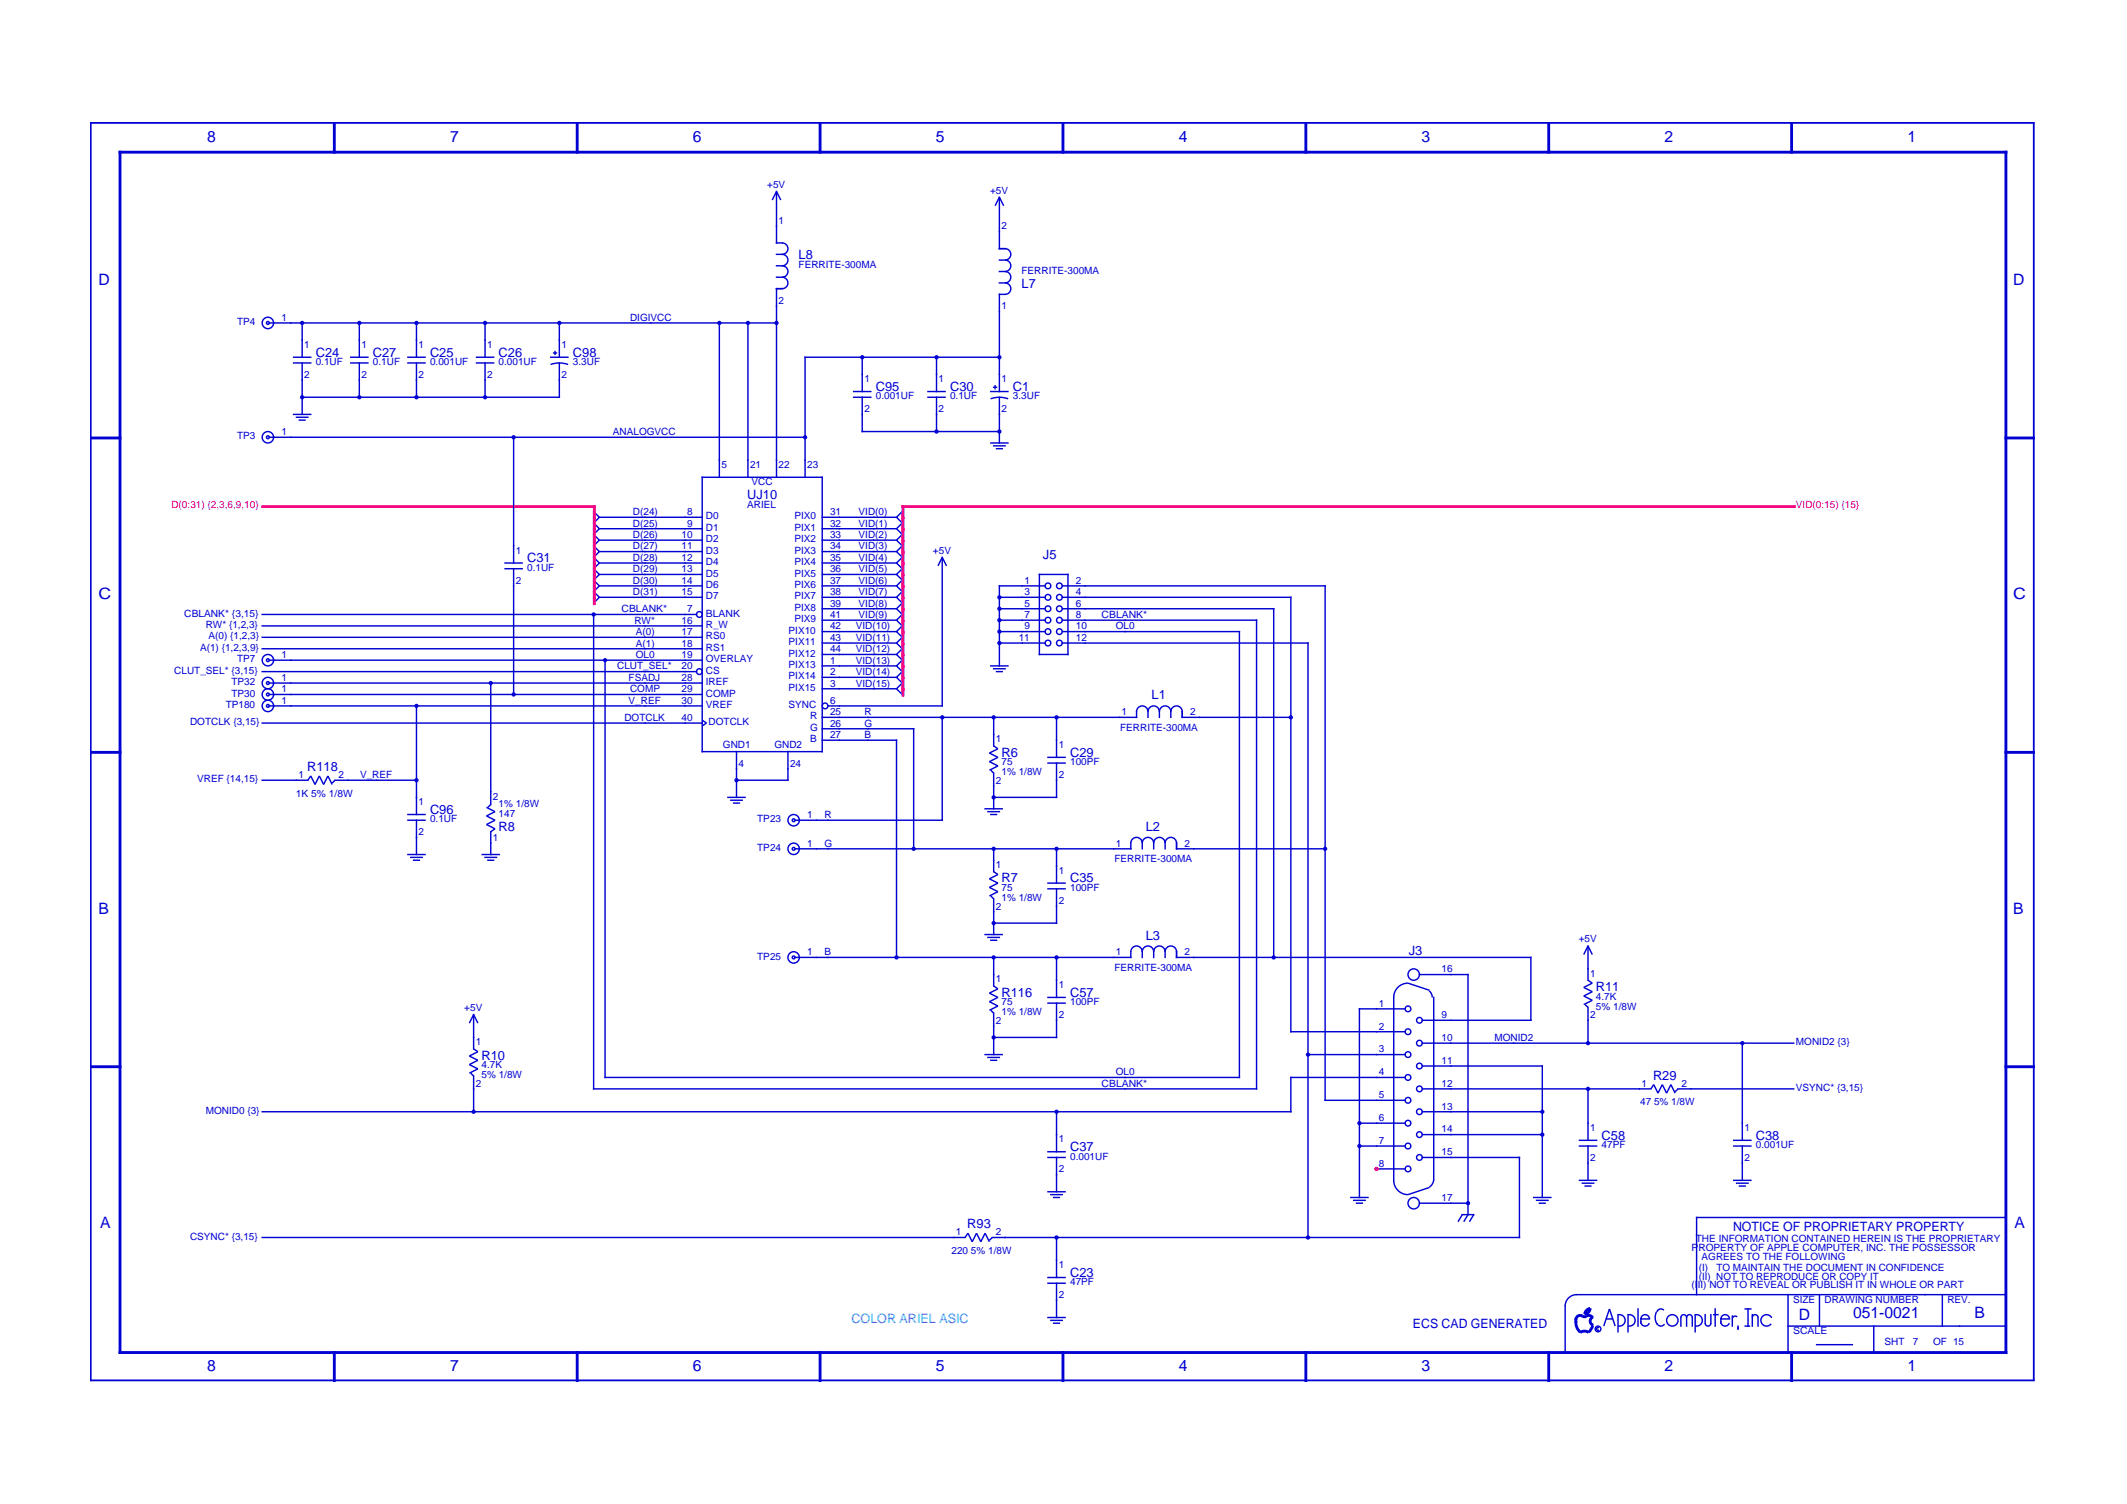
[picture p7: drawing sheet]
<svg xmlns="http://www.w3.org/2000/svg" width="420mm" height="297mm" viewBox="0 0 420 297" stroke-linecap="round" stroke-linejoin="round" font-family="sans-serif">
<path d="M17.8 24.3h384.1M17.9 24.1v248.7M401.7 24.1v248.7M17.8 272.6h384.1" fill="none" stroke="#0000d3" stroke-width=".35"/>
<g fill="none" stroke="#0000d3" stroke-width=".56">
<path d="M23.4 30.1h373.1M23.7 29.8v237.6M66 24.1v6.2M114 24.1v6.2M162 24.1v6.2M210 24.1v6.2M258 24.1v6.2M305.9 24.1v6.2M353.9 24.1v6.2M396.2 29.8v237.6M17.8 86.5h6.2M396 86.5h5.9"/>
<path d="M17.8 148.6h6.2M396 148.6h5.9M17.8 210.7h6.2M396 210.7h5.9M313.4 259.9l.7-.1 .5 .5M313.4 259.9a.81 .81 0 0 1-1.1-.1 .85 .85 0 0 0-1 .8M313.4 258.8l.7-.4a1.18 1.18 0 0 1-1.1 1.1zM23.4 267.1h373.1M66 266.8v6M114 266.8v6M162 266.8v6M210 266.8v6"/>
<path d="M258 266.8v6M305.9 266.8v6M311.3 260.3v.9M311.3 260.9a2.54 2.54 0 0 0 .9 2.2M312.1 263.2a1.41 1.41 0 0 1 1.7 0M314.6 261.8l-.3 .7-.5 .6M314.7 260.1a.85 .85 0 0 0-.6 .9 .85 .85 0 0 0 .7 .7M353.9 266.8v6"/>
</g>
<g fill="none" stroke="#0000d3" stroke-width=".28">
<path d="M152.5 39.5l.9-1.7 .8 1.7M153.4 37.7v10.4M197.4 38.8v10.4M153.2 57h1.5M153.2 54.8h1.5M153.2 52.5h1.5M153.2 50.2h1.5M153.2 48h1.5M153.4 56.9v37.5M154.5 48a1.13 1.13 0 0 1 1.1 1.1 1.13 1.13 0 0 1-1.1 1.1 1.13 1.13 0 0 1 1.1 1.2 1.13 1.13 0 0 1-1.1 1.1 1.13 1.13 0 0 1 1.1 1.1 1.13 1.13 0 0 1-1.1 1.2 1.13 1.13 0 0 1 1.1 1.1 1.13 1.13 0 0 1-1.1 1.1M196.6 40.6l.8-1.7 .9 1.7M197.3 49.1h1.4"/>
<path d="M197.3 51.4h1.4M197.3 53.6h1.4M197.3 55.9h1.4M197.3 58.1h1.4M197.4 58v19.5M198.5 49.1a1.13 1.13 0 0 1 1.2 1.1 1.13 1.13 0 0 1-1.2 1.2 1.13 1.13 0 0 1 1.2 1.1 1.13 1.13 0 0 1-1.2 1.1 1.13 1.13 0 0 1 1.2 1.2 1.13 1.13 0 0 1-1.2 1.1 1.13 1.13 0 0 1 1.2 1.1 1.13 1.13 0 0 1-1.2 1.1M53.1 63.8h100.4M57.9 70.6h3.6M57.9 71.7h3.6M59.5 78.5h51.1M59.7 63.6v7.1M59.7 71.5v10.5"/>
<path d="M69.1 70.6h3.7M69.1 71.7h3.7M71 63.6v7.1M71 71.5v7.1M80.4 70.6h3.7M80.4 71.7h3.7M82.3 63.6v7.1M82.3 71.5v7.1M94 70.6h3.6M94 71.7h3.6M95.8 63.6v7.1M95.8 71.5v7.1"/>
<path d="M108.7 70.6h3.6M108.8 72l1.7-.3 1.7 .3M109.2 69.7h.9M109.6 69.3v.8M110.5 63.6v7.1M110.5 71.5v7.1M142.1 63.6v30.8M147.7 63.6v30.8M158.9 70.6h38.7M159 70.4v24M168.5 77.3h3.7M168.5 78.5h3.7"/>
<path d="M170.3 70.4v7.1M170.3 78.3v7.1M183.2 77.3h3.6M183.2 78.5h3.6M185 70.4v7.1M185 78.3v7.1M195.6 77.3h3.6M195.7 78.8l1.7-.3 1.8 .3M196.1 76.5h.9M196.6 76.1v.8M197.4 78.3v9.3M53.1 86.4h106.1"/>
<path d="M57.9 81.8h3.6M58.4 82.4h2.6M59 83h1.4M101.5 86.2v25.1M138.6 94.3h24M138.7 94.1v54.5M162.4 94.1v54.5M170.2 85.2h27.4M195.6 87.5h3.6M196.1 88.1h2.6M196.7 88.6h1.4M99.6 111.2h3.7"/>
<path d="M99.6 112.3h3.7M101.5 112.2v25.1M117.3 101l1.1 1.2-1.1 1.1 1.1 1.1-1.1 1.2 1.1 1.1-1.1 1.1 1.1 1.1-1.1 1.2 1.1 1.1-1.1 1.1 1.1 1.2-1.1 1.1 1.1 1.1-1.1 1.1 1.1 1.2-1.1 1.1M117.3 100.9v18.3M118.3 118h20.6M118.3 113.5h20.6M118.3 115.7h20.6M118.3 111.2h20.6M118.3 108.9h20.6M118.3 106.7h20.6M118.3 104.4h20.6M118.3 102.2h20.6"/>
<path d="M162.3 118h14.9M162.3 113.5h14.9M162.3 115.7h14.9M162.3 111.2h14.9M162.3 108.9h14.9M162.3 106.7h14.9M162.3 104.4h14.9M162.3 102.2h14.9M178.2 101l-1.1 1.2 1.1 1.1-1.1 1.1 1.1 1.2-1.1 1.1 1.1 1.1-1.1 1.1 1.1 1.2-1.1 1.1 1.1 1.1-1.1 1.2 1.1 1.1-1.1 1.1 1.1 1.1-1.1 1.2 1.1 1.1-1.1 1.1 1.1 1.2-1.1 1.1 1.1 1.1-1.1 1.1 1.1 1.2-1.1 1.1 1.1 1.1-1.1 1.2 1.1 1.1-1.1 1.1 1.1 1.1-1.1 1.2 1.1 1.1-1.1 1.1 1.1 1.2M178.2 100.9v36.4M185.3 111.8l.8-1.7 .9 1.7M186.1 109.9v29.7"/>
<path d="M197.3 118h9.3M197.3 115.7h9.3M197.4 115.6v16.1M205.2 113.5h5.9M205.3 113.3v16.1M209.7 118h45.4M209.7 115.7h52.2M211 113.3v16.1M255 117.8v86.1M261.8 115.6v101.9M51.6 132.6h86.1M51.6 128.1h87.3"/>
<path d="M51.6 125.9h87.3M51.6 123.6h87.3M51.6 121.4h86.1M53.1 139.4h85.8M53.1 137.2h85.8M53.1 134.9h85.8M53.1 130.4h85.8M82.3 139.3v21.7M96.9 134.8v24.2M117.3 121.2v94M119.5 130.2v82.7M162.3 120.2h14.9"/>
<path d="M162.3 129.3h14.9M162.3 127h14.9M162.3 124.7h14.9M162.3 122.5h14.9M162.3 136h14.9M162.3 133.8h14.9M162.3 131.5h14.9M163.4 139.4h22.9M195.6 131.5h3.6M196.1 132.1h2.6M196.7 132.6h1.4M197.3 120.2h9.3"/>
<path d="M197.3 127h9.3M197.3 124.7h9.3M197.3 122.5h9.3M205.2 129.3h5.9M209.7 120.2h42M209.7 127h48.8M209.7 124.7h35.3M209.7 122.5h38.7M244.8 124.6v88.3M248.2 122.3v92.9M251.6 120.1v69.1M258.4 126.9v117.6"/>
<path d="M51.6 142.8h87.3M51.6 154.1h9.4M60.8 154.1l.6-.9 .8 1.7 .9-1.7 .8 1.7 .9-1.7 .8 1.7M66 154.1h16.4M66.2 154.1l-.6 .6M96.1 159.5l1.7 .8-1.7 .8 1.7 .9-1.7 .8 1.7 .9-.9 .6M96.9 158.9l-.5 .6M138.6 148.4h24M138.7 142.2l.9 .6-.9 .6M143.7 157.5h3.6M144.2 158h2.6M144.8 158.6h1.4"/>
<path d="M145.3 154.1h10.5M145.5 148.3v9.3M155.6 148.3v5.9M162.3 146.2h14.9M162.3 143.9h18.3M162.3 141.7h62.3M177.1 146v43.2M180.5 143.8v24M186.1 141.5v20.6M194.5 159.7h3.6M195.7 152.1l.6 .6M196.1 157.5h12.7"/>
<path d="M196.3 141.5v6M196.3 152.5v7.4M196.3 147.3l.8 .6-1.7 .8 1.7 .9-1.7 .8 1.7 .9-1.7 .8M206.9 150.7h3.6M206.9 149.6h3.6M208.7 141.5v8.2M208.7 150.6v7M224.5 140.5a1.13 1.13 0 0 1 1.1-1.1 1.13 1.13 0 0 1 1.2 1.1 1.13 1.13 0 0 1 1.1-1.1 1.13 1.13 0 0 1 1.1 1.1 1.13 1.13 0 0 1 1.2-1.1 1.13 1.13 0 0 1 1.1 1.1 1.13 1.13 0 0 1 1.1-1.1 1.13 1.13 0 0 1 1.1 1.1M224.5 140.4v1.4M226.8 140.4v1.4M229 140.4v1.4M231.3 140.4v1.4"/>
<path d="M233.4 141.7h21.7M233.5 140.4v1.4M80.4 162h3.7M80.4 160.9h3.7M80.4 168.8h3.7M81 169.3h2.5M81.6 169.9h1.4M82.3 161.9v7M95.1 168.8h3.7M95.7 169.3h2.5M96.2 169.9h1.4M96.9 164.1v4.8"/>
<path d="M156.9 167.6h66.6M156.9 162h29.4M195 160.3h2.6M195.6 160.9h1.4M195.7 177l.6 .5M196.3 167.5v4.8M196.3 177.4v7.3M196.3 172.2l.8 .5-1.7 .9 1.7 .8-1.7 .9 1.7 .8-1.7 .9M206.9 175.5h3.6M206.9 174.4h3.6M208.7 167.5v7.1M208.7 175.4v7.1"/>
<path d="M223.4 166.5a1.13 1.13 0 0 1 1.1-1.1 1.13 1.13 0 0 1 1.1 1.1 1.13 1.13 0 0 1 1.2-1.1 1.13 1.13 0 0 1 1.1 1.1 1.13 1.13 0 0 1 1.1-1.1 1.13 1.13 0 0 1 1.2 1.1 1.13 1.13 0 0 1 1.1-1.1 1.13 1.13 0 0 1 1.1 1.1M223.4 166.4v1.4M225.6 166.4v1.4M227.9 166.4v1.4M230.2 166.4v1.4M232.3 167.6h29.6M232.4 166.4v1.4M156.9 189.1h66.6M194.5 184.6h3.6M195 185.1h2.6M195.6 185.7h1.4M195.7 199.5l.6 .6"/>
<path d="M196.1 182.3h12.7M196.3 188.9v6M196.3 200v8.4M196.3 194.7l.8 .6-1.7 .8 1.7 .9-1.7 .8 1.7 .9-1.7 .8M206.9 198.1h3.6M206.9 197h3.6M208.7 188.9v8.2M208.7 198v7M223.4 188a1.13 1.13 0 0 1 1.1-1.2 1.13 1.13 0 0 1 1.1 1.2 1.13 1.13 0 0 1 1.2-1.2 1.13 1.13 0 0 1 1.1 1.2 1.13 1.13 0 0 1 1.1-1.2 1.13 1.13 0 0 1 1.2 1.2 1.13 1.13 0 0 1 1.1-1.2 1.13 1.13 0 0 1 1.1 1.2M223.4 187.8v1.4M225.6 187.8v1.4M227.9 187.8v1.4"/>
<path d="M230.2 187.8v1.4M232.3 189.1h70.2M232.4 187.8v1.4M268.4 199.2h9.3M268.5 199.1v37.5M275.3 196.8v36.5M280.2 192.5h9.9M282.3 195.7a1.69 1.69 0 0 1 .6 1.3M282.4 195.6l-4.3-1.4a2.82 2.82 0 0 0-2.8 2.8M283.2 196.8v36.5M290 192.3v47.7M302.4 188.9v12.7"/>
<path d="M312.8 188.5l.9-1.7 .8 1.7M313.1 198.4l.6 .6M313.7 186.7v7M313.7 198.8v7.4M313.7 193.6l.8 .6-1.7 .8 1.7 .9-1.7 .8 1.7 .9-1.7 .8M51.6 219.6h203.5M92.7 202.1l.9-1.7 .8 1.7M93 211.9l.6 .6M93.6 200.2v7.1M93.6 212.4v7.3M93.6 207.2l.8 .5-1.7 .9 1.7 .8-1.7 .9 1.7 .8-1.7 .8M117.1 215.1h131.3"/>
<path d="M119.4 212.8h125.6M194.5 208.3h3.6M195 208.8h2.6M195.6 209.4h1.4M196.1 204.9h12.7M208.7 219.4v8.2M254.8 212.8h22.9M254.8 203.8h22.9M255 212.7v7M258.2 208.3h19.5M261.6 217.3h16.1M280.8 219.6h24"/>
<path d="M280.8 215.1h45.4M280.8 210.5h24M280.8 206h73.7M280.8 201.5h21.7M304.7 210.4v26.2M313.7 214.9v10.5M326.1 215.1l.6-.9 .8 1.7 .9-1.7 .8 1.7 .9-1.7 .8 1.7M331.3 215.1h23.2M331.5 215.1l-.6 .5M344.2 205.9v19.5M206.9 228.6h3.6M206.9 227.5h3.6"/>
<path d="M206.9 235.4h3.6M207.4 235.9h2.6M208 236.5h1.4M208.7 228.5v7M266.7 236.5h3.7M267.3 237.1h2.5M267.8 237.6h1.4M268.4 226.3h9.3M268.4 221.8h9.3M271.8 230.9h5.9M275.3 233.1a2.82 2.82 0 0 0 2.8 2.8l4.3-1.4M280.2 237.6h9.9"/>
<path d="M280.8 228.6h19.5M280.8 224.1h24M283.2 233.1a1.97 1.97 0 0 1-.9 1.4M288.7 239.9h2.6M288.9 239.9l-.9 1.4M290 239.9l-.9 1.4M291.1 239.9l-.8 1.4M300.1 228.5v16M302.8 236.5h3.7M303.4 237.1h2.5M304 237.6h1.4M311.9 226.3h3.6"/>
<path d="M311.9 225.2h3.6M311.9 233.1h3.6M312.4 233.7h2.6M313 234.2h1.4M313.7 226.2v7.1M342.3 226.3h3.7M342.3 225.2h3.7M342.3 233.1h3.7M342.9 233.7h2.5M343.5 234.2h1.4M344.2 226.2v7.1M51.6 244.4h139.2"/>
<path d="M190.6 244.4l.6-.8 .9 1.7 .8-1.7 .8 1.7 .9-1.7 .8 1.7M195.9 244.4h104.4M196 244.4l-.6 .6M206.9 253.4h3.6M206.9 252.3h3.6M208.7 244.3v8.1M208.7 253.3v7M309.2 257.8v9.3M311.3 255.7h84.9M311.4 255.7a2.26 2.26 0 0 0-2.2 2.3M319.6 259.5v3.7M319.6 259.7a1.13 1.13 0 0 1 1.4 1.1 1.13 1.13 0 0 1-1.4 1.1"/>
<path d="M321.6 259.5v3.7M321.6 259.7a1.13 1.13 0 0 1 1.4 1.1 1.13 1.13 0 0 1-1.4 1.1M323.6 258.4v3.6M327.2 259.1a2.54 2.54 0 0 0 .1 2.5M327.5 258.8l-.3 .3M328.7 258.8l-.7-.3-.6 .4M334.9 259.5v3.7M334.9 259.7a1.13 1.13 0 0 1 1.4 1.1 1.13 1.13 0 0 1-1.4 1.1M335 240.5h61.2M335.1 240.3v15.5M336.8 259.5v2M338 259.5v2"/>
<path d="M338.4 259.6h1.1M338.8 258.4v3.6M342.2 259.8v2.2M344.6 258.5h1.4M345.3 258.4v3.6M346.1 259.5v2.5M353.2 255.6v11.5M359.4 255.6v6.4M383.7 255.6v6.4M206.9 260.2h3.6M207.4 260.8h2.6M208 261.3h1.4"/>
<path d="M315.9 262.3a.28 .28 0 0 0-.4 0 .28 .28 0 0 0 0 .4 .28 .28 0 0 0 .4 0M316.8 261.9l1.1-3.4 1.2 3.4M317.2 260.5h1.4M324 260.5h2M324.1 260.5a.85 .85 0 0 1 .9-.9 .85 .85 0 0 1 .8 .9M324.1 260.3v1.2M324.2 261.3a.85 .85 0 0 0 .8 .6 .85 .85 0 0 0 .8-.6M327.2 261.3l.3 .3M328.8 261.5l-.6 .4-.7-.2M332 260.2a.56 .56 0 0 1 .6-.6 .56 .56 0 0 1 .6 .6 .56 .56 0 0 1 .5-.6 .56 .56 0 0 1 .6 .6M332 260.1v1.9M333.2 260.1v1.9"/>
<path d="M334.3 260.1v1.9M336.8 261.3a.56 .56 0 0 0 .6 .6 .56 .56 0 0 0 .6-.6M339.8 260.5h2M339.9 260.5a.85 .85 0 0 1 .9-.9 .85 .85 0 0 1 .8 .9M339.9 260.3v1.2M340 261.3a.85 .85 0 0 0 .8 .6 .85 .85 0 0 0 .8-.6M343.2 260.1l-.5-.2-.4 .3M343.3 261.8v.8M344.6 261.9h1.1M346.1 260.2a.56 .56 0 0 1 .6-.6 .56 .56 0 0 1 .6 .6M347.3 260.1v1.9M350 260.3a1.13 1.13 0 0 0-1.7-.5 1.13 1.13 0 0 0-.1 1.8 1.13 1.13 0 0 0 1.7-.1"/>
<path d="M353.1 261.9h43.1M358.7 265.6h7.3M370.1 261.8v5.3"/>
<circle cx="52.9" cy="63.8" r=".28"/>
<circle cx="52.9" cy="63.8" r="1.13"/>
<circle cx="59.7" cy="78.5" r=".28"/>
<circle cx="59.7" cy="63.8" r=".28"/>
<circle cx="71" cy="78.5" r=".28"/>
<circle cx="71" cy="63.8" r=".28"/>
<circle cx="82.3" cy="78.5" r=".28"/>
<circle cx="82.3" cy="63.8" r=".28"/>
<circle cx="95.8" cy="78.5" r=".28"/>
<circle cx="95.8" cy="63.8" r=".28"/>
<circle cx="110.5" cy="63.8" r=".28"/>
<circle cx="142.1" cy="63.8" r=".28"/>
<circle cx="147.7" cy="63.8" r=".28"/>
<circle cx="153.4" cy="63.8" r=".28"/>
<circle cx="170.3" cy="70.6" r=".28"/>
<circle cx="185" cy="70.6" r=".28"/>
<circle cx="197.4" cy="70.6" r=".28"/>
<circle cx="52.9" cy="86.4" r=".28"/>
<circle cx="52.9" cy="86.4" r="1.13"/>
<circle cx="101.5" cy="86.4" r=".28"/>
<circle cx="159" cy="86.4" r=".28"/>
<circle cx="185" cy="85.2" r=".28"/>
<circle cx="197.4" cy="85.2" r=".28"/>
<circle cx="197.4" cy="118" r=".28"/>
<circle cx="207" cy="118" r=".56"/>
<circle cx="207" cy="115.7" r=".56"/>
<circle cx="209.3" cy="118" r=".56"/>
<circle cx="209.3" cy="115.7" r=".56"/>
<circle cx="52.9" cy="137.2" r=".28"/>
<circle cx="52.9" cy="134.9" r=".28"/>
<circle cx="52.9" cy="139.4" r=".28"/>
<circle cx="52.9" cy="130.4" r=".28"/>
<circle cx="52.9" cy="139.4" r="1.13"/>
<circle cx="52.9" cy="137.2" r="1.13"/>
<circle cx="52.9" cy="130.4" r="1.13"/>
<circle cx="52.9" cy="134.9" r="1.13"/>
<circle cx="82.3" cy="139.4" r=".28"/>
<circle cx="96.9" cy="134.9" r=".28"/>
<circle cx="101.5" cy="137.2" r=".28"/>
<circle cx="117.3" cy="121.4" r=".28"/>
<circle cx="119.5" cy="130.4" r=".28"/>
<circle cx="138.1" cy="121.4" r=".56"/>
<circle cx="138.1" cy="132.6" r=".56"/>
<circle cx="163" cy="139.4" r=".56"/>
<circle cx="197.4" cy="120.2" r=".28"/>
<circle cx="197.4" cy="124.7" r=".28"/>
<circle cx="197.4" cy="122.5" r=".28"/>
<circle cx="197.4" cy="127" r=".28"/>
<circle cx="207" cy="124.7" r=".56"/>
<circle cx="207" cy="127" r=".56"/>
<circle cx="207" cy="120.2" r=".56"/>
<circle cx="207" cy="122.5" r=".56"/>
<circle cx="209.3" cy="124.7" r=".56"/>
<circle cx="209.3" cy="127" r=".56"/>
<circle cx="209.3" cy="120.2" r=".56"/>
<circle cx="209.3" cy="122.5" r=".56"/>
<circle cx="82.3" cy="154.1" r=".28"/>
<circle cx="145.5" cy="154.1" r=".28"/>
<circle cx="186.1" cy="141.7" r=".28"/>
<circle cx="196.3" cy="141.7" r=".28"/>
<circle cx="196.3" cy="157.5" r=".28"/>
<circle cx="208.7" cy="141.7" r=".28"/>
<circle cx="255" cy="141.7" r=".28"/>
<circle cx="156.8" cy="167.6" r=".28"/>
<circle cx="156.8" cy="162" r=".28"/>
<circle cx="156.8" cy="162" r="1.13"/>
<circle cx="156.8" cy="167.6" r="1.13"/>
<circle cx="180.5" cy="167.6" r=".28"/>
<circle cx="196.3" cy="167.6" r=".28"/>
<circle cx="208.7" cy="167.6" r=".28"/>
<circle cx="261.8" cy="167.6" r=".28"/>
<circle cx="156.8" cy="189.1" r=".28"/>
<circle cx="156.8" cy="189.1" r="1.13"/>
<circle cx="177.1" cy="189.1" r=".28"/>
<circle cx="196.3" cy="182.3" r=".28"/>
<circle cx="196.3" cy="189.1" r=".28"/>
<circle cx="208.7" cy="189.1" r=".28"/>
<circle cx="251.6" cy="189.1" r=".28"/>
<circle cx="278.1" cy="199.2" r=".56"/>
<circle cx="279.3" cy="192.5" r="1.13"/>
<circle cx="93.6" cy="219.6" r=".28"/>
<circle cx="196.3" cy="204.9" r=".28"/>
<circle cx="208.7" cy="219.6" r=".28"/>
<circle cx="258.4" cy="208.3" r=".28"/>
<circle cx="278.1" cy="203.8" r=".56"/>
<circle cx="278.1" cy="217.3" r=".56"/>
<circle cx="278.1" cy="208.3" r=".56"/>
<circle cx="278.1" cy="212.8" r=".56"/>
<circle cx="280.4" cy="206" r=".56"/>
<circle cx="280.4" cy="219.6" r=".56"/>
<circle cx="280.4" cy="215.1" r=".56"/>
<circle cx="280.4" cy="210.5" r=".56"/>
<circle cx="280.4" cy="201.5" r=".56"/>
<circle cx="304.7" cy="219.6" r=".28"/>
<circle cx="313.7" cy="215.1" r=".28"/>
<circle cx="313.7" cy="206" r=".28"/>
<circle cx="344.2" cy="206" r=".28"/>
<circle cx="268.5" cy="221.8" r=".28"/>
<circle cx="268.5" cy="226.3" r=".28"/>
<circle cx="278.1" cy="226.3" r=".56"/>
<circle cx="278.1" cy="230.9" r=".56"/>
<circle cx="278.1" cy="221.8" r=".56"/>
<circle cx="279.3" cy="237.6" r="1.13"/>
<circle cx="280.4" cy="228.6" r=".56"/>
<circle cx="280.4" cy="224.1" r=".56"/>
<circle cx="290" cy="237.6" r=".28"/>
<circle cx="304.7" cy="224.1" r=".28"/>
<circle cx="208.7" cy="244.4" r=".28"/>
<circle cx="258.4" cy="244.4" r=".28"/>
<circle cx="315.7" cy="262.5" r=".56"/>
<circle cx="330.3" cy="260.8" r="1.13"/>
</g>
<circle cx="271.9" cy="230.9" r=".28" fill="none" stroke="#dd0907" stroke-width=".28"/>
<path d="M117.4 99.8v19.7M178.4 99.8v37.8M51.6 100h66.1M178.1 100h176.7" fill="none" stroke="#f20884" stroke-width=".56"/>
<g font-size="3.1" fill="#0000d3">
<text x="40.9" y="28.1">8</text>
<text x="88.9" y="28.1">7</text>
<text x="136.9" y="28.1">6</text>
<text x="184.9" y="28.1">5</text>
<text x="232.8" y="28.1">4</text>
<text x="280.8" y="28.1">3</text>
<text x="328.8" y="28.1">2</text>
<text x="376.8" y="28.1">1</text>
<text x="19.5" y="56.3">D</text>
<text x="397.7" y="56.3">D</text>
<text x="19.5" y="118.4">C</text>
<text x="397.7" y="118.4">C</text>
<text x="19.5" y="180.5">B</text>
<text x="397.7" y="180.5">B</text>
<text x="19.8" y="242.6">A</text>
<text x="397.9" y="242.6">A</text>
<text x="355.3" y="260.6">D</text>
<text x="366" y="260.3">051-0021</text>
<text x="390" y="260.3">B</text>
<text x="40.9" y="270.8">8</text>
<text x="88.9" y="270.8">7</text>
<text x="136.9" y="270.8">6</text>
<text x="184.9" y="270.8">5</text>
<text x="232.8" y="270.8">4</text>
<text x="280.8" y="270.8">3</text>
<text x="328.8" y="270.8">2</text>
<text x="376.8" y="270.8">1</text>
</g>
<g font-size="2.5" fill="#0000d3">
<text x="157.8" y="51.2">L8</text>
<text x="201.8" y="56.9">L7</text>
<text x="62.4" y="70.4">C24</text>
<text x="73.7" y="70.4">C27</text>
<text x="84.9" y="70.4">C25</text>
<text x="98.5" y="70.4">C26</text>
<text x="113.2" y="70.4">C98</text>
<text x="173" y="77.2">C95</text>
<text x="187.7" y="77.2">C30</text>
<text x="200.1" y="77.2">C1</text>
<text x="147.6" y="98.6">UJ10</text>
<text x="104.1" y="111.1">C31</text>
<text x="206" y="110.5">J5</text>
<text x="227.5" y="138.1">L1</text>
<text x="197.8" y="149.4">R6</text>
<text x="211.4" y="149.4">C29</text>
<text x="60.7" y="152.3">R118</text>
<text x="84.9" y="160.7">C96</text>
<text x="98.5" y="164.1">R8</text>
<text x="226.3" y="164.1">L2</text>
<text x="197.8" y="174.3">R7</text>
<text x="211.4" y="174.3">C35</text>
<text x="226.3" y="185.6">L3</text>
<text x="278.3" y="188.7">J3</text>
<text x="197.8" y="196.8">R116</text>
<text x="211.4" y="196.8">C57</text>
<text x="315.2" y="195.7">R11</text>
<text x="95.1" y="209.3">R10</text>
<text x="326.5" y="213.2">R29</text>
<text x="211.4" y="227.3">C37</text>
<text x="316.4" y="225.1">C58</text>
<text x="346.9" y="225.1">C38</text>
<text x="191.1" y="242.6">R93</text>
<text x="342.3" y="243.1">NOTICE OF PROPRIETARY PROPERTY</text>
<text x="211.4" y="252.2">C23</text>
<text x="279.1" y="262.3">ECS CAD GENERATED</text>
</g>
<text font-size="2.5" fill="#02abea" x="168.2" y="261.2">COLOR ARIEL ASIC</text>
<g font-size="2" fill="#0000d3">
<text x="151.6" y="37.1">+5V</text>
<text x="195.6" y="38.2">+5V</text>
<text x="153.8" y="44.2">1</text>
<text x="197.8" y="45.3">2</text>
<text x="157.8" y="52.9">FERRITE-300MA</text>
<text x="153.8" y="60">2</text>
<text x="201.8" y="54">FERRITE-300MA</text>
<text x="46.8" y="64.2">TP4</text>
<text x="55.6" y="63.4">1</text>
<text x="124.5" y="63.4">DIGIVCC</text>
<text x="197.8" y="61.1">1</text>
<text x="60.1" y="68.7">1</text>
<text x="71.4" y="68.7">1</text>
<text x="82.7" y="68.7">1</text>
<text x="96.2" y="68.7">1</text>
<text x="110.9" y="68.7">1</text>
<text x="60.1" y="74.6">2</text>
<text x="62.4" y="72.1">0.1UF</text>
<text x="71.4" y="74.6">2</text>
<text x="73.7" y="72.1">0.1UF</text>
<text x="82.7" y="74.6">2</text>
<text x="84.9" y="72.1">0.001UF</text>
<text x="96.2" y="74.6">2</text>
<text x="98.5" y="72.1">0.001UF</text>
<text x="110.9" y="74.6">2</text>
<text x="113.2" y="72.1">3.3UF</text>
<text x="170.7" y="75.5">1</text>
<text x="185.4" y="75.5">1</text>
<text x="197.8" y="75.5">1</text>
<text x="170.7" y="81.4">2</text>
<text x="173" y="78.9">0.001UF</text>
<text x="185.4" y="81.4">2</text>
<text x="187.7" y="78.9">0.1UF</text>
<text x="197.8" y="81.4">2</text>
<text x="200.1" y="78.9">3.3UF</text>
<text x="46.8" y="86.8">TP3</text>
<text x="55.6" y="85.9">1</text>
<text x="121.1" y="85.9">ANALOGVCC</text>
<text x="142.5" y="92.4">5</text>
<text x="148.2" y="92.4">21</text>
<text x="148.4" y="95.8">VCC</text>
<text x="153.8" y="92.4">22</text>
<text x="159.5" y="92.4">23</text>
<text x="125" y="101.7">D(24)</text>
<text x="135.7" y="101.7">8</text>
<text x="147.6" y="100.3">ARIEL</text>
<text x="164" y="101.7">31</text>
<text x="169.6" y="101.7">VID(0)</text>
<text x="125" y="104">D(25)</text>
<text x="125" y="106.3">D(26)</text>
<text x="134.6" y="106.3">10</text>
<text x="135.7" y="104">9</text>
<text x="139.4" y="102.6">D0</text>
<text x="139.4" y="104.8">D1</text>
<text x="139.4" y="107.1">D2</text>
<text x="156.9" y="102.6">PIX0</text>
<text x="156.9" y="104.8">PIX1</text>
<text x="156.9" y="107.1">PIX2</text>
<text x="164" y="104">32</text>
<text x="164" y="106.3">33</text>
<text x="169.6" y="104">VID(1)</text>
<text x="169.6" y="106.3">VID(2)</text>
<text x="101.9" y="109.4">1</text>
<text x="104.1" y="112.7">0.1UF</text>
<text x="125" y="108.5">D(27)</text>
<text x="125" y="110.8">D(28)</text>
<text x="125" y="113">D(29)</text>
<text x="134.6" y="108.5">11</text>
<text x="134.6" y="110.8">12</text>
<text x="134.6" y="113">13</text>
<text x="139.4" y="109.4">D3</text>
<text x="139.4" y="111.6">D4</text>
<text x="139.4" y="113.9">D5</text>
<text x="156.9" y="109.4">PIX3</text>
<text x="156.9" y="111.6">PIX4</text>
<text x="156.9" y="113.9">PIX5</text>
<text x="164" y="108.5">34</text>
<text x="164" y="110.8">35</text>
<text x="164" y="113">36</text>
<text x="169.6" y="108.5">VID(3)</text>
<text x="169.6" y="110.8">VID(4)</text>
<text x="169.6" y="113">VID(5)</text>
<text x="184.3" y="109.4">+5V</text>
<text x="101.9" y="115.3">2</text>
<text x="125" y="115.3">D(30)</text>
<text x="125" y="117.5">D(31)</text>
<text x="134.6" y="115.3">14</text>
<text x="134.6" y="117.5">15</text>
<text x="139.4" y="116.1">D6</text>
<text x="139.4" y="118.4">D7</text>
<text x="156.9" y="116.1">PIX6</text>
<text x="156.9" y="118.4">PIX7</text>
<text x="164" y="115.3">37</text>
<text x="164" y="117.5">38</text>
<text x="164" y="119.8">39</text>
<text x="169.6" y="115.3">VID(6)</text>
<text x="169.6" y="117.5">VID(7)</text>
<text x="169.6" y="119.8">VID(8)</text>
<text x="202.4" y="115.3">1</text>
<text x="202.4" y="117.5">3</text>
<text x="202.4" y="119.8">5</text>
<text x="212.5" y="115.3">2</text>
<text x="212.5" y="117.5">4</text>
<text x="212.5" y="119.8">6</text>
<text x="36.4" y="121.8">CBLANK* {3,15}</text>
<text x="40.6" y="124">RW* {1,2,3}</text>
<text x="122.8" y="120.9">CBLANK*</text>
<text x="125.3" y="123.2">RW*</text>
<text x="125.6" y="125.4">A(0)</text>
<text x="134.6" y="125.4">17</text>
<text x="134.6" y="123.2">16</text>
<text x="135.7" y="120.9">7</text>
<text x="139.4" y="121.8">BLANK</text>
<text x="139.4" y="124">R_W</text>
<text x="155.8" y="125.2">PIX10</text>
<text x="156.9" y="120.6">PIX8</text>
<text x="156.9" y="122.9">PIX9</text>
<text x="164" y="124.3">42</text>
<text x="164" y="122.1">41</text>
<text x="169.1" y="124.3">VID(10)</text>
<text x="169.6" y="122.1">VID(9)</text>
<text x="202.4" y="122.1">7</text>
<text x="202.4" y="124.3">9</text>
<text x="212.5" y="124.3">10</text>
<text x="212.5" y="122.1">8</text>
<text x="217.6" y="122.1">CBLANK*</text>
<text x="220.4" y="124.3">OL0</text>
<text x="39.5" y="128.6">A(1) {1,2,3,9}</text>
<text x="41.2" y="126.3">A(0) {1,2,3}</text>
<text x="46.8" y="130.8">TP7</text>
<text x="55.6" y="130">1</text>
<text x="125.6" y="127.7">A(1)</text>
<text x="125.6" y="130">OL0</text>
<text x="134.6" y="130">19</text>
<text x="134.6" y="127.7">18</text>
<text x="139.4" y="130.8">OVERLAY</text>
<text x="139.4" y="126.3">RS0</text>
<text x="139.4" y="128.6">RS1</text>
<text x="155.8" y="127.4">PIX11</text>
<text x="155.8" y="129.7">PIX12</text>
<text x="155.8" y="131.9">PIX13</text>
<text x="164" y="126.6">43</text>
<text x="164" y="128.8">44</text>
<text x="164" y="131.1">1</text>
<text x="169.1" y="126.6">VID(11)</text>
<text x="169.1" y="128.8">VID(12)</text>
<text x="169.1" y="131.1">VID(13)</text>
<text x="201.2" y="126.6">11</text>
<text x="212.5" y="126.6">12</text>
<text x="34.4" y="133.1">CLUT_SEL* {3,15}</text>
<text x="45.7" y="135.3">TP32</text>
<text x="45.7" y="137.6">TP30</text>
<text x="55.6" y="134.5">1</text>
<text x="55.6" y="136.7">1</text>
<text x="121.9" y="132.2">CLUT_SEL*</text>
<text x="124.2" y="134.5">FSADJ</text>
<text x="124.5" y="136.7">COMP</text>
<text x="134.6" y="136.7">29</text>
<text x="134.6" y="132.2">20</text>
<text x="134.6" y="134.5">28</text>
<text x="139.4" y="137.6">COMP</text>
<text x="139.4" y="133.1">CS</text>
<text x="139.4" y="135.3">IREF</text>
<text x="155.8" y="134.2">PIX14</text>
<text x="155.8" y="136.5">PIX15</text>
<text x="164" y="133.3">2</text>
<text x="164" y="135.6">3</text>
<text x="169.1" y="133.3">VID(14)</text>
<text x="169.1" y="135.6">VID(15)</text>
<text x="37.5" y="143.2">DOTCLK {3,15}</text>
<text x="44.6" y="139.8">TP180</text>
<text x="55.6" y="139">1</text>
<text x="123.3" y="142.4">DOTCLK</text>
<text x="124.2" y="139">V_REF</text>
<text x="134.6" y="142.4">40</text>
<text x="134.6" y="139">30</text>
<text x="139.4" y="139.8">VREF</text>
<text x="140" y="143.2">DOTCLK</text>
<text x="155.8" y="139.8">SYNC</text>
<text x="160" y="142.1">R</text>
<text x="164" y="143.5">26</text>
<text x="164" y="141.3">25</text>
<text x="164" y="139">6</text>
<text x="170.7" y="141.3">R</text>
<text x="170.7" y="143.5">G</text>
<text x="221.5" y="141.3">1</text>
<text x="235.1" y="141.3">2</text>
<text x="142.8" y="147.7">GND1</text>
<text x="153" y="147.7">GND2</text>
<text x="160" y="146.6">B</text>
<text x="160" y="144.4">G</text>
<text x="164" y="145.8">27</text>
<text x="170.7" y="145.8">B</text>
<text x="196.7" y="146.6">1</text>
<text x="209.1" y="147.7">1</text>
<text x="221.3" y="144.4">FERRITE-300MA</text>
<text x="38.9" y="154.5">VREF {14,15}</text>
<text x="59" y="153.7">1</text>
<text x="66.9" y="153.7">2</text>
<text x="71.1" y="153.7">V_REF</text>
<text x="145.9" y="151.4">4</text>
<text x="156.1" y="151.4">24</text>
<text x="196.7" y="154.8">2</text>
<text x="197.8" y="151.1">75</text>
<text x="197.8" y="153.1">1% 1/8W</text>
<text x="209.1" y="153.7">2</text>
<text x="211.4" y="151.1">100PF</text>
<text x="58.4" y="157.3">1K 5% 1/8W</text>
<text x="82.7" y="159">1</text>
<text x="97.4" y="157.9">2</text>
<text x="98.5" y="161.3">147</text>
<text x="98.5" y="159.3">1% 1/8W</text>
<text x="159.5" y="161.6">1</text>
<text x="162.8" y="161.6">R</text>
<text x="82.7" y="165">2</text>
<text x="84.9" y="162.4">0.1UF</text>
<text x="97.4" y="166.1">1</text>
<text x="149.6" y="162.4">TP23</text>
<text x="159.5" y="167.2">1</text>
<text x="162.8" y="167.2">G</text>
<text x="220.4" y="167.2">1</text>
<text x="234" y="167.2">2</text>
<text x="149.6" y="168.1">TP24</text>
<text x="196.7" y="171.4">1</text>
<text x="209.1" y="172.6">1</text>
<text x="220.1" y="170.3">FERRITE-300MA</text>
<text x="196.7" y="179.6">2</text>
<text x="197.8" y="176">75</text>
<text x="197.8" y="177.9">1% 1/8W</text>
<text x="209.1" y="178.5">2</text>
<text x="211.4" y="176">100PF</text>
<text x="149.6" y="189.5">TP25</text>
<text x="159.5" y="188.7">1</text>
<text x="162.8" y="188.7">B</text>
<text x="220.1" y="191.8">FERRITE-300MA</text>
<text x="220.4" y="188.7">1</text>
<text x="234" y="188.7">2</text>
<text x="311.9" y="186.1">+5V</text>
<text x="196.7" y="194">1</text>
<text x="209.1" y="195.2">1</text>
<text x="284.8" y="192.1">16</text>
<text x="314.1" y="192.9">1</text>
<text x="315.2" y="197.4">4.7K</text>
<text x="91.7" y="199.7">+5V</text>
<text x="196.7" y="202.2">2</text>
<text x="197.8" y="198.5">75</text>
<text x="197.8" y="200.5">1% 1/8W</text>
<text x="209.1" y="201.1">2</text>
<text x="211.4" y="198.5">100PF</text>
<text x="272.3" y="198.8">1</text>
<text x="272.3" y="203.3">2</text>
<text x="284.8" y="201.1">9</text>
<text x="314.1" y="201.1">2</text>
<text x="315.2" y="199.4">5% 1/8W</text>
<text x="94" y="206.4">1</text>
<text x="272.3" y="207.9">3</text>
<text x="284.8" y="205.6">10</text>
<text x="295.2" y="205.6">MONID2</text>
<text x="354.8" y="206.4">MONID2 {3}</text>
<text x="94" y="214.6">2</text>
<text x="95.1" y="211">4.7K</text>
<text x="95.1" y="212.9">5% 1/8W</text>
<text x="217.6" y="214.6">CBLANK*</text>
<text x="220.4" y="212.4">OL0</text>
<text x="272.3" y="212.4">4</text>
<text x="284.8" y="210.1">11</text>
<text x="284.8" y="214.6">12</text>
<text x="324.3" y="214.6">1</text>
<text x="332.2" y="214.6">2</text>
<text x="354.8" y="215.5">VSYNC* {3,15}</text>
<text x="40.6" y="220">MONID0 {3}</text>
<text x="272.3" y="216.9">5</text>
<text x="272.3" y="221.4">6</text>
<text x="284.8" y="219.1">13</text>
<text x="324" y="218.3">47 5% 1/8W</text>
<text x="209.1" y="225.6">1</text>
<text x="272.3" y="225.9">7</text>
<text x="284.8" y="223.7">14</text>
<text x="314.1" y="223.4">1</text>
<text x="316.4" y="226.8">47PF</text>
<text x="344.6" y="223.4">1</text>
<text x="346.9" y="226.8">0.001UF</text>
<text x="209.1" y="231.6">2</text>
<text x="211.4" y="229">0.001UF</text>
<text x="272.3" y="230.4">8</text>
<text x="284.8" y="228.2">15</text>
<text x="314.1" y="229.3">2</text>
<text x="344.6" y="229.3">2</text>
<text x="284.8" y="237.2">17</text>
<text x="37.5" y="244.8">CSYNC* {3,15}</text>
<text x="188.8" y="244">1</text>
<text x="196.7" y="244">2</text>
<text x="335" y="245.4">THE INFORMATION CONTAINED HEREIN IS THE PROPRIETARY</text>
<text x="188" y="247.6">220 5% 1/8W</text>
<text x="209.1" y="250.5">1</text>
<text x="334.2" y="247.1">PROPERTY OF APPLE COMPUTER, INC. THE POSSESSOR</text>
<text x="335.6" y="251">(I)</text>
<text x="336.1" y="248.8">AGREES TO THE FOLLOWING</text>
<text x="339.1" y="251">TO MAINTAIN THE DOCUMENT IN CONFIDENCE</text>
<text x="209.1" y="256.4">2</text>
<text x="211.4" y="253.9">47PF</text>
<text x="334.2" y="254.4">(III) NOT TO REVEAL OR PUBLISH IT IN WHOLE OR PART</text>
<text x="335.6" y="252.7">(II) NOT TO REPRODUCE OR COPY IT</text>
<text x="354.2" y="257.2">SIZE</text>
<text x="360.4" y="257.2">DRAWING NUMBER</text>
<text x="384.7" y="257.2">REV.</text>
<text x="354.2" y="263.5">SCALE</text>
<text x="372.3" y="265.7">SHT</text>
<text x="377.9" y="265.7">7</text>
<text x="381.8" y="265.7">OF 15</text>
</g>
<g font-size="2" fill="#f20884">
<text x="33.9" y="100.3">D(0:31) {2,3,6,9,10}</text>
<text x="354.8" y="100.3">VID(0:15) {15}</text>
</g>
</svg>
